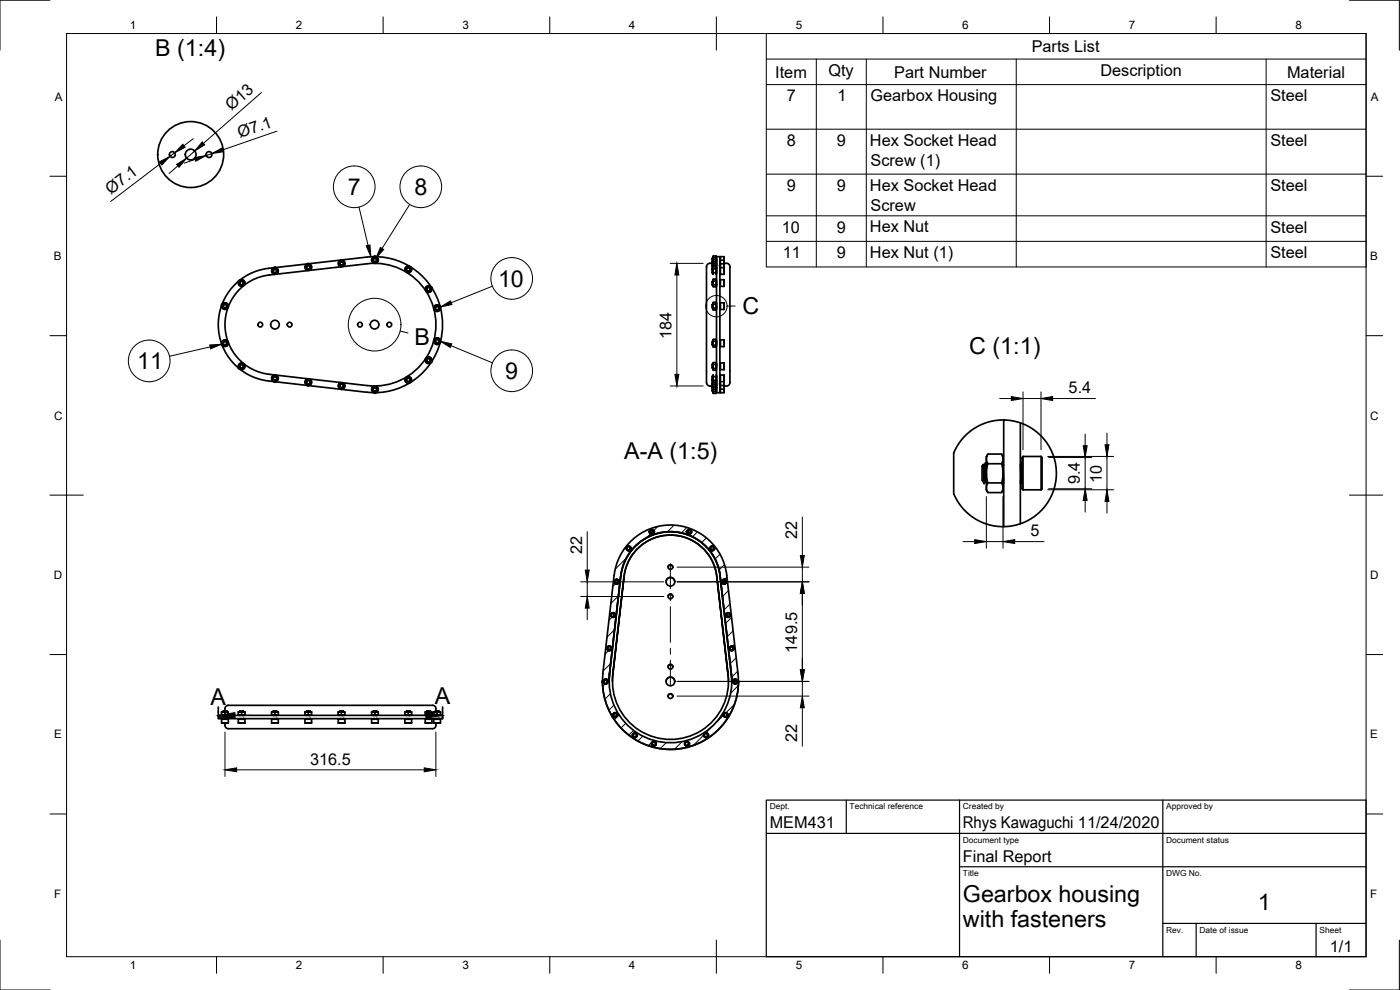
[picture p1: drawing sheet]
<svg xmlns="http://www.w3.org/2000/svg" width="420mm" height="297mm" viewBox="0 0 420 297" stroke-linecap="round" stroke-linejoin="round" font-family="sans-serif">
<!-- layer: Visible -->
<g fill="none" stroke="#000" stroke-width=".51">
<path d="M92.5 79.2h-.1M92.7 79.1l-.2-.1-.3 .2M102.6 78h-.3M103 80a1.01 1.01 0 0 0 .3-1.6 1.01 1.01 0 0 0-1.7 .2 1.01 1.01 0 0 0 .7 1.4M103 78.8v.6M103 78.8l-.5-.3-.5 .3 .1 .6 .4 .2 .5-.2M103 78.8v.5M103 78.8a.58 .58 0 0 0-.9-.2 .58 .58 0 0 0 0 .9 .58 .58 0 0 0 .9-.2M110.1 77.1l-29.5 3.4a17 17 0 0 0-15.1 16.9 17 17 0 0 0 15.1 16.9M110.1 77.1a20.4 20.4 0 0 1 22 15M110.3 79.1l-29.5 3.4a15 15 0 0 0-13.3 14.9 15 15 0 0 0 13.3 14.9l29.5 3.4M110.3 79.1a18.4 18.4 0 0 1 20.5 18.3 18.4 18.4 0 0 1-20.5 18.3"/>
<path d="M112.2 77l.3-.2 .4 .2M112.2 77h.7M213 79h.7M213.1 79a1.07 1.07 0 0 0-1.1 1.1v34.7a1.04 1.04 0 0 0 1.1 1M213.8 79.7l.1 1.1M213.8 78.6l.1 1.1M213.8 77.5v1.1M213.8 77.5l.1 1.1M213.8 78.6h.1M213.8 79.7l.1 .9M213.8 78.6l.1 .9M213.8 77.5l.1 1"/>
<path d="M213.8 79.7h.1M213.8 77.5h.1M213.9 79.7l.1 .9M213.9 78.6l.1 .9M213.9 77.5l.1 1M213.9 78.5l.1 .8M213.9 77.4l.1 .8M213.9 79.5v.2M213.9 79.5h.1M213.9 78.5h.1M213.9 78.5v.1M213.9 77.4h.1"/>
<path d="M213.9 77.4v.1M214 79.6v.3M214 79.6v.8M214 78.5v.3M214 77.4v.3M214 79.5v.1M214 79.6h.1M214 78.5h.1M214 77.4v.1M214 79.1v1.1M214 78.1v1M214.1 79h.8v.5l-.8 .1z"/>
<path d="M214.1 79.6l-.1 .6M214.1 77.9h.8v.6h-.8zM214.1 78.5l-.1 .6M214.1 76.8h.8v.5l-.8 .1zM214.1 77.4l-.1 .7M214.1 76.8l-.1 1.3M214.1 79l-.1 .1M214.1 77.9l-.1 .2M214.9 79.6l.1 .6M214.9 78.5l.1 .6M214.9 77.4l.1 .7M214.9 76.8l.1 1.3"/>
<path d="M214.9 79l.1 .1M214.9 77.9l.1 .2M215 79.9v.7M215 78.8v.7M215 79.3v.3M215 77.7v.7M215 78.2v.4M215 79.1v1.1M215 78.1v1M215 78.5v.1M215 77.5h.1M215 77h1v40.8h-1z"/>
<path d="M216 79.7l.1 1M216 78.6l.1 1M216 79.5v.2M216 78.4l.1 .1M216.1 79.6v1.1M216.1 78.5v1.1M216.1 77.4v1.1M216.1 79.6l-.1 .1M216.1 79.6h.1M216.1 78.5h.1M216.1 77.4h.1M216.1 79.2v1.2"/>
<path d="M216.1 78.1v1.1M216.2 79.2v1.1M216.2 79.2h1.1M216.2 78.1v1.1M216.2 78.1h1.1M216.2 77l-.1 1.1M216.2 77v1.1M216.2 77h1.1v1.1M216.2 79.2h-.1M216.2 78.1h-.1M217.3 77v3.3M217.3 79a1.25 1.25 0 0 1 1.8 1v34.8a1.01 1.01 0 0 1-1.1 1h-.7"/>
<path d="M217.3 79.2v1.2M217.3 78.1v1.1M66.7 91.2l-.2 .1v.4l.1-.4M68.5 92.1a1.01 1.01 0 0 0-1.2-1.2 1.01 1.01 0 0 0-.6 1.6 1.01 1.01 0 0 0 1.7-.2M72 84l-.2 .2M72.1 84l-.6 .4M72.1 84h-.1M73 84.6v.6M73 84.6l-.5-.2-.5 .2 .1 .7 .4 .2 .5-.3M73 84.6a.58 .58 0 0 0-.8-.1 .58 .58 0 0 0 0 .9 .58 .58 0 0 0 .8-.2M73.2 85.6a1.01 1.01 0 0 0-.3-1.6 1.01 1.01 0 0 0-1.4 1 1.01 1.01 0 0 0 1.6 .8M82.7 80.3l-.6 .1 .4-.3 .3 .2"/>
<path d="M82.7 82.3a1.01 1.01 0 0 0 .6-1.6 1.01 1.01 0 0 0-1.7 .2 1.01 1.01 0 0 0 .9 1.4M92.8 81.1a1.01 1.01 0 0 0 .5-1.6 1.01 1.01 0 0 0-1.7 .2 1.01 1.01 0 0 0 .9 1.5M121.9 81.6a1.01 1.01 0 0 1 .2-1.7 1.01 1.01 0 0 1 1.4 .9 1.01 1.01 0 0 1-1.4 .9M123.3 80.2l.2 .1M127.7 87.2a1.01 1.01 0 0 1 .9-1.5 1.01 1.01 0 0 1 .9 1.5 1.01 1.01 0 0 1-1.6 .2M129.3 86l.3 .5M131.7 92.2v.5M131.7 92.2l-.5-.3-.5 .3 .1 .6 .4 .2 .5-.3M131.7 92.2a.58 .58 0 0 0-.9-.2 .58 .58 0 0 0 0 .9 .58 .58 0 0 0 .9-.2M132 91.8l.2 .5M132.2 92.3a20.4 20.4 0 0 1 0 10.2M213.8 80.8l.1 1.1"/>
<path d="M213.8 84.4l.1 1.1M213.8 91.3l.1 1.2M213.8 84.4v.1M213.8 91.3v.1M213.8 80.8l.1 1M213.8 84.5l.1 .9M213.8 91.4l.1 .9M213.8 80.8h.1M213.8 84.5h.1M213.8 91.4h.1M213.9 80.8l.1 1M213.9 84.5l.1 .9"/>
<path d="M213.9 91.4l.1 .9M213.9 92.4v.1M213.9 80.7l.1 .8M213.9 84.3l.1 .8M213.9 91.3l.1 .7M213.9 81.8h.1M213.9 80.7h.1M213.9 81.8v.1M213.9 80.7v.1M213.9 80.6h.1M213.9 80.6v.2M213.9 85.4h.1"/>
<path d="M213.9 84.3h.1M213.9 85.4v.1M213.9 84.3v.2M213.9 92.3h.1M213.9 91.3h.1M213.9 92.3v.1M213.9 91.3v.1M214 80.7v.3M214 84.3v.4M214 91.3v.3M214 81.8h.1M214 80.6v.1"/>
<path d="M214 85.4v.1M214 92.3v.1M214 80.7v.1M214 84.3v.1M214 91.3h.1M214 80.2v2.1l.1-.5M214.1 80.1h.8v.5l-.8 .1zM214.1 80.7v1.1h.8v-1.1M214.1 83.7h.8v.6h-.8zM214.1 84.3v1.2h.8v-1.2M214.1 85.5v.5h.8v-.5M214.1 83.7v2.3"/>
<path d="M214.1 90.7h.8v.5l-.8 .1zM214.1 91.3v1.1h.8v-1.1M214.1 92.4v.6h.8v-.6M214.1 90.7v2.3M214.1 80.1l-.1 .1M214.9 83.7v2.3M214.9 90.7v2.3M214.9 80.1l.1 .1M215 81v.7M215 81.5v.3M215 80.4v.4M215 84.7v.7"/>
<path d="M215 85.1v.4M215 91.6v.7M215 92v.4M215 80.2l-.1 2.1v-.5M215 84.4v.1M215 91.3v.1M216 80.8l.1 1.1M216 81.7l.1 .2M216 80.6l.1 .2M216 84.5l.1 1M216 85.4l.1 .1M216 92.3l.1 .1"/>
<path d="M216 80.8h.1M216 81.9h.1M216 85.5h.1M216 92.5h.1M216.1 80.7v1.2M216.1 84.3v1.2M216.1 91.3v1.1M216.1 91.3v1.2M216.1 85.5h.1M216.1 92.4v.1M216.1 80.7l-.1 .1M216.1 80.7h.1"/>
<path d="M216.1 84.3l-.1 .1M216.1 84.3h.1M216.1 91.3h.1M216.1 80.4l.1 1.9M216.2 80.3v2M216.2 83.9v2M216.2 90.9v1.9M216.2 80.3l-.1 .1M216.2 82.3h1.1M216.2 80.3h1.1M216.2 85.9h1.1M216.2 83.9h1.1"/>
<path d="M216.2 92.8h1.1M216.2 90.9h1.1M217.3 80.3v2M217.3 83.9v2M217.3 90.9v1.9M217.3 80.3v.1M217.3 80.4v1.9M66.6 103.5l-.1-.4v.5l.2 .1M68.4 102.6a1.01 1.01 0 0 0-1.7-.3 1.01 1.01 0 0 0 .6 1.7 1.01 1.01 0 0 0 1.2-1.3M71.5 110.4l.6 .4M71.8 110.6l.2 .2M72 110.8h.1"/>
<path d="M73 109.6v.6M73 109.6l-.5-.3-.5 .3v.6l.5 .3 .5-.3M73 109.6a.58 .58 0 0 0-.8-.2 .58 .58 0 0 0 0 .9 .58 .58 0 0 0 .8-.1M73.1 109a1.01 1.01 0 0 0-1.6 .8 1.01 1.01 0 0 0 1.4 1 1.01 1.01 0 0 0 .3-1.6M80.6 114.3l29.5 3.4M82.5 112.5a1.01 1.01 0 0 0-.9 1.4 1.01 1.01 0 0 0 1.7 .2 1.01 1.01 0 0 0-.6-1.6M82.7 114.5h-.6l.4 .2 .3-.1M92.2 115.6l.3 .2 .2-.1M92.4 115.6l.1 .1M92.5 113.7a1.01 1.01 0 0 0-.9 1.4 1.01 1.01 0 0 0 1.7 .2 1.01 1.01 0 0 0-.5-1.6M93 114.4v.5M93 114.4l-.5-.3-.5 .3v.5l.2 .2 .3 .1 .5-.3"/>
<path d="M93 114.4a.58 .58 0 0 0-.8-.2 .58 .58 0 0 0 0 .9 .58 .58 0 0 0 .8-.2M102.3 114.8a1.01 1.01 0 0 0-.7 1.5 1.01 1.01 0 0 0 1.7 .1 1.01 1.01 0 0 0-.3-1.6M102.3 116.8h.3M103 115.5v.5M103 115.5l-.5-.3-.5 .3v.5l.4 .3 .6-.3M103 115.5a.58 .58 0 0 0-.9-.2 .58 .58 0 0 0 0 .9 .58 .58 0 0 0 .9-.2M112.2 117.8l.3 .2 .4-.2M112.9 117.8h-.7M122.1 113.1a1.01 1.01 0 0 1 1.4 .9 1.01 1.01 0 0 1-1.4 .9 1.01 1.01 0 0 1-.2-1.7M123 113.7v.6M123 113.7l-.5-.3-.5 .3 .2 .7 .3 .2 .5-.3M123 113.7a.58 .58 0 0 0-.9-.2 .58 .58 0 0 0 0 .9 .58 .58 0 0 0 .9-.1"/>
<path d="M123.5 114.5l-.2 .1M127.9 107.4a1.01 1.01 0 0 1 1.6 .3 1.01 1.01 0 0 1-.9 1.4 1.01 1.01 0 0 1-.9-1.5M129.1 107.8v.6M129.1 107.8l-.5-.3-.5 .3v.6l.4 .2 .6-.2M129.1 107.8a.58 .58 0 0 0-.9-.2 .58 .58 0 0 0 0 .9 .58 .58 0 0 0 .9-.1M129.6 108.4l-.3 .4M132.1 102.7a20.4 20.4 0 0 1-22 15M132.2 102.5l-.2 .5M213 115.8h.7M213.8 116.2v1.2M213.8 114h.1M213.8 114v.1"/>
<path d="M213.8 115.1h.1M213.8 116.2h.1M213.8 116.2v.1M213.8 117.3h.1M213.8 117.3v.1M213.8 110.4h.1M213.8 103.4h.1M213.9 112.9l-.1 1.2M213.9 114.1l-.1 1.1M213.9 115.2l-.1 1.1M213.9 116.2l-.1 1.2M213.9 109.3l-.1 1.1"/>
<path d="M213.9 102.4l-.1 1.1M213.9 102.4v.1M213.9 112.9v.2M213.9 114v.2M213.9 115.1v.2M213.9 115.2v.1M213.9 116.2v.2M213.9 117.3v.1M213.9 109.3v.1M213.9 110.4v.1M213.9 103.4v.2M213.9 113.1l-.1 .9"/>
<path d="M213.9 114.2l-.1 .9M213.9 115.3l-.1 .9M213.9 116.4l-.1 .9M213.9 109.4l-.1 1M213.9 102.5l-.1 .9M213.9 113.1h.1M213.9 114.2h.1M213.9 115.3h.1M213.9 116.4h.1M213.9 117.4h.1M213.9 109.4h.1M213.9 110.5h.1"/>
<path d="M213.9 102.5h.1M213.9 103.6h.1M214 113.1l-.1 .9M214 114.2l-.1 .9M214 115.3l-.1 .9M214 116.4l-.1 .9M214 109.4l-.1 1M214 102.5l-.1 .9M214 113.8v.3M214 113.3v.8M214 114.9v.4M214 114.5l-.1 .8"/>
<path d="M214 116v.4M214 115.6l-.1 .8M214 117.1v.3M214 116.6l-.1 .8M214 110.2v.3M214 109.7l-.1 .8M214 103.3v.3M214 102.8l-.1 .8M214 114.6l.1 .7M214 114.6v1.1M214 115.7l.1 .6M214 115.7v1"/>
<path d="M214 116.7l.1 .8M214 116.7l.1 1.3M214 114.1h.1M214 113v.1M214 115.2v.1M214 114.1v.1M214 116.3v.1M214 117.4h.1M214 110.4v.1M214 109.4h.1M214 103.5v.1M214 102.5h.1"/>
<path d="M214 115.7l.1 .1M214 114.6l.1 .1M214 116.7l.1 .2M214.1 110.5h.8v.6h-.8zM214.1 115.3h.8v.5h-.8zM214.1 114.2h.8v.5h-.8zM214.1 114.2v-1.2h.8v1.2M214.1 113l-.1-.5v2.1M214.1 116.3h.8v.6h-.8zM214.1 117.5h.8v.5h-.8zM214.1 110.5v-1.1h.8v1.1M214.1 109.4v-.6h.8v.6"/>
<path d="M214.1 108.8v2.3M214.1 103.6h.8v.5h-.8zM214.1 103.6v-1.2h.8v1.2M214.1 102.4v-.6h.8v.6M214.1 101.8v2.3M214.9 108.8v2.3M214.9 101.8v2.3M214.9 112.5v.5M215 112.5v.1M215 113v.3M215 114.1v.4M215 116.3v.3"/>
<path d="M215 109.4v.3M215 114.6l-.1 .7M215 114.6v1.1M215 112.6v2M215 115.7l-.1 .6M215 115.7v1M215 116.7l-.1 .8M215 116.7l-.1 1.3M215 115.7l-.1 .1M215 114.6l-.1 .1M215 116.7l-.1 .2M215 113.1v.7"/>
<path d="M215 114.2v.7M215 115.3v.7M215 115.2v.4M215 116.4v.7M215 109.5v.7M215 102.6v.7M215 102.4v.4M215 114v.1M215 115.1v.1M215 115.2h.1M215 117.3v.1M215 110.4h.1"/>
<path d="M215 103.4v.1M215 102.4v.1M216 115.2v.1M216 116.4v.9M216 114l.1 .1M216 112.9h.1M216 115.2l.1 .1M216 114.1h.1M216 117.3l.1 .1M216 109.3h.1M216 102.4h.1M216.1 112.9l-.1 .2"/>
<path d="M216.1 114.1l-.1 1M216.1 114.1l-.1 .1M216.1 115.2v1.2M216.1 109.3l-.1 .2M216.1 102.4l-.1 .2M216.1 102.4h.1M216.1 113l-.1 1M216.1 112.9v1.2M216.1 114.1v1.2M216.1 115.3v1.1M216.1 116.4v1M216.1 109.3v1.2"/>
<path d="M216.1 102.4v1.2M216.1 109.3h.1M216.1 112.9v.1M216.1 114.1h.1M216.1 115.3h.1M216.1 116.4h.1M216.1 117.4h.1M216.1 110.5h.1M216.1 103.6h.1M216.1 114.5v1.1M216.1 115.6v1.1M216.1 116.7l.1 1.1"/>
<path d="M216.1 114.5h.1M216.1 115.6l.1 .1M216.1 116.7l.1 .1M216.2 112.5l-.1 2M216.2 112.5v2M216.2 112.5l1.1 .1v1.9M216.2 114.5v1.2M216.2 115.7v1.1M216.2 116.8v1M216.2 108.9v2M216.2 108.9l1.1 .1v1.9M216.2 102v2"/>
<path d="M216.2 102h1.1v2M216.2 114.5h1.1M216.2 110.9h1.1M216.2 104h1.1M217.3 112.5v2M217.3 114.5v3.3M217.3 108.9v2M217.3 102v2M217.3 114.5v1.1M217.3 115.6l-1.1 .1M217.3 115.6v1.1M217.3 116.7l-1.1 .1"/>
<path d="M217.3 116.7v1.1h-1.1M217.3 114.5h.1M295.1 139.4l-.4 .5v4.2l.7 .9M295.1 139.4l.3 5.6M295.1 139.4l.1 .2M295.2 139.6l.4 4.3 .2 .4M295.2 139.6h.1M295.3 139.6l.5 4.4 .2 .6M295.7 139l.3 3.9M295.7 139h.1M295.7 139l-.4 .6M295.8 139l.2 1.6"/>
<path d="M295.9 139l.1 .3M296.5 136.2h4.1l.4 1.4-.4 1.5h-4.1l-.5-1.3zM296.5 139.1l-.5 2.7 .5 3.1h4.1l.4-2.7-.4-3.1M296.5 136.2l-.5 .8v10l.5 .8M300.6 136.2l.4 .8v10l-.4 .8M301 139.3l.2 .3M301.2 126l3.5 .4 2.4 .8 2.6 1.4 2.5 1.9 1.7 2.1 1.8 2.9 1 3 .3 3.2-.2 2.8-.6 2.7-1.5 3.1-2.1 2.7-2.2 2-3.1 1.7-2.6 .9-3.2 .4h-.3zM301.2 126a16.1 16.1 0 0 0-15 9.9v12.2l2.1 3.7 1.5 1.6 1.7 1.5a16.1 16.1 0 0 0 9.7 3.1M306.2 126.9v30.2M306.2 139.6l.3 5.4M306.5 139v6M306.5 139l-.3 .6"/>
<path d="M306.5 139h.2M307 137a2.62 2.62 0 0 0-.3 2.1v5.7a2.62 2.62 0 0 0 .3 2.2M307 137v10M307 137h5.4M312.4 137a2.62 2.62 0 0 1 .3 2.1v5.7a2.62 2.62 0 0 1-.3 2.2M312.4 137v10M194.9 159.6a.71 .71 0 0 1 .7-.7 .71 .71 0 0 1 .7 .7M195 159.6l.2 .3 .4 .3 .4-.2 .2-.4-.1 .3-.4 .3-.4-.2-.3-.4 .1 .1M195.1 159.7l.4 .4 .5-.3M196.1 159.4l-.3-.3h-.4l-.3 .6M196.1 159.4v.4M196.1 159.6l-.1 .2"/>
<path d="M196.3 159.6l-.2 .3 .1-.3-.1 .3-.4 .3-.4-.2-.3-.4 .2 .3 .4 .3 .4-.2 .2-.4-.1 .3-.5 .3M196.3 159.6a.6 .6 0 0 1-.6 .6 .6 .6 0 0 1-.6-.6l.1 .4 .5 .2M206.1 159.6a.71 .71 0 0 1 .8-.7 .71 .71 0 0 1 .7 .7M206.2 159.6l.1 .4zM206.2 159.6a.6 .6 0 0 0 .6 .6 .6 .6 0 0 0 .6-.6M206.3 159.6l.1 .2M207.3 159.3l-.4-.3-.4 .1-.1 .7M207.3 159.3l-.5-.4-.6 .3v.6l.5 .4 .4-.2 .3-.4-.5 .5-.5-.1-.2-.4M207.3 159.3v.4M207.3 159.7l-.3 .4-.6-.3M207.4 159.6a.6 .6 0 0 1-.6 .6 .6 .6 0 0 1-.6-.6M207.4 159.6l-.2 .3-.4 .3-.4-.2-.2-.4 .1 .3 .4 .3 .4-.2 .3-.4-.1 .1"/>
<path d="M295.7 144.3l-.3 .7M296.5 144.9l-.5 1.4 .5 1.5h4.1l.4-1.4-.4-1.5M301 140.6l.2 3.5M301 142.9l.2 2.1-.2-.4M306.2 144.1l.2 .9M306.2 145h.1M306.4 144.9v.1M306.5 145h.2M307 147h5.4M184.3 172.6l-3.4 29.5M184.3 172.6a17 17 0 0 1 16.9-15.1 17 17 0 0 1 16.9 15.1M184.4 174.5a.71 .71 0 0 1 .7-.7 .71 .71 0 0 1 .7 .7"/>
<path d="M184.5 174.5a.6 .6 0 0 0 .6 .6 .6 .6 0 0 0 .6-.6M184.5 174.5l.3 .6h.6l.3-.5-.3-.6-.7 .1-.2 .6 .4 .4 .5-.1M184.5 174.5l.2 .5 .4 .1M185.7 174.6l-.2 .4M185.7 174.5l-.2 .5 .2-.5-.6 .7-.4-.2-.2-.4 .2 .5 .4 .1 .6-.6M185.7 174.6l-.4-.6-.6 .4 .1 .6h.6M185.7 174.5l-.2 .4-.4 .3M187.3 172.9a14 14 0 0 1 13.9-12.4 14 14 0 0 1 13.9 12.4M188 164.6a.71 .71 0 0 1 .7-.7 .71 .71 0 0 1 .7 .7M188.1 164.6l.5 .5 .5-.1 .2-.4M188.1 164.5l.2 .5 .4 .1M188.1 164.5a.6 .6 0 0 0 .6 .6 .6 .6 0 0 0 .6-.6"/>
<path d="M188.7 163.9l-.4 .2M188.7 165.1h.1M189 164.9l.2-.5-.5-.5 .4 .2 .2 .6-.2 .3-.6 .1-.4-.5 .2-.4-.1 .4 .4 .4M189 164.9l-.4 .1M189 164.9l-.3 .1M189.3 164.6l-.2 .4-.4 .1M189.3 164.5l-.5 .6-.5-.1-.2-.4 .2 .4 .5 .1 .5-.5M195.6 160.2h.1M199.9 174.6a1.3 1.3 0 0 1 1.3-1.3 1.3 1.3 0 0 1 1.3 1.3M200.5 179a.71 .71 0 0 1 .7-.7 .71 .71 0 0 1 .7 .7M200.5 170.2a.71 .71 0 0 1 .7-.7 .71 .71 0 0 1 .7 .7M213 164.6a.71 .71 0 0 1 .7-.7 .71 .71 0 0 1 .7 .7"/>
<path d="M213.1 164.5a.6 .6 0 0 0 .6 .6 .6 .6 0 0 0 .6-.6M213.1 164.6l.5 .5 .5-.1 .2-.4M213.1 164.6l.5 .5 .5-.1 .2-.4-.2 .4-.5 .1zM213.4 164.9l.4 .1M213.7 163.9l.4 .2M213.7 164l-.5 .3 .2 .6M213.7 164l-.6 .4 .1 .5 .3 .2 .6-.1v-.8M214.1 164.2l.1 .5-.4 .3M214.3 164.5a.6 .6 0 0 1-.6 .6 .6 .6 0 0 1-.6-.5M215.1 173a14 14 0 0 0-13.9-12.4 14 14 0 0 0-13.9 12.4l-3.4 29.5 3.4-29.5M215.1 173l3.4 29.5-3.4-29.5M216.1 172.9l3.4 29.5"/>
<path d="M216.1 172.8a15 15 0 0 0-14.9-13.3 15 15 0 0 0-14.9 13.3l-3.4 29.6M216.6 174.5a.71 .71 0 0 1 .7-.7 .71 .71 0 0 1 .7 .7M216.7 174.5l.2 .5 .4 .2M216.7 174.6l.3 .4M217 175l.4 .1 .4-.4-.2-.6h-.6l-.3 .5 .3 .5h.7l.2-.6-.2 .5-.4 .2-.6-.7 .2 .5-.2-.5a.6 .6 0 0 0 .6 .6 .6 .6 0 0 0 .6-.6l-.1 .5-.5 .1M217.9 174.5l-.3 .6h-.6l-.3-.5 .3-.6 .7 .1 .2 .6-.4 .4-.5-.1M218.1 172.6l3.4 29.5a20.4 20.4 0 0 1-20.3 22.8M182.1 194.5a.71 .71 0 0 1 .7-.7 .71 .71 0 0 1 .7 .7M182.3 194.5l.1 .5 .5 .1M182.3 194.5a.6 .6 0 0 0 .6 .6 .6 .6 0 0 0 .6-.6M182.5 194.8l.3 .2M182.8 194l-.6 .5 .5 .6 .7-.2 .1-.4-.3-.4"/>
<path d="M182.8 194l-.5 .4 .4 .6 .6-.2-.1-.7M182.8 193.9l.4 .2M182.8 195.2h.1M183.2 184.5a.71 .71 0 0 1 .7-.7 .71 .71 0 0 1 .8 .7M183.3 184.5l.4-.4h.4l.3 .3-.1 .6-.6 .1-.4-.5 .1 .1 .3 .4 .4 .1 .5-.6-.2 .4M183.4 184.5l.1 .5 .5 .2M183.4 184.5a.6 .6 0 0 0 .6 .7 .6 .6 0 0 0 .6-.7M183.4 184.5l.1 .4M183.5 194.5l-.2 .5-.4 .2M183.5 194.5l-.2 .4 .2-.4-.2 .5-.4 .2-.5-.2-.2-.5M183.9 185.2h.1M184.6 184.6l-.2 .4-.4 .2"/>
<path d="M184.6 184.5l-.2 .5M217.8 184.5a.71 .71 0 0 1 .7-.7 .71 .71 0 0 1 .7 .7M217.8 184.6l.1 .1a.61 .61 0 0 0 .6 .5 .61 .61 0 0 0 .6-.7l-.5 .7-.5-.2zM218.9 194.5a.71 .71 0 0 1 .7-.7 .71 .71 0 0 1 .7 .7M218.9 184.9l.2-.3-.2 .4-.6 .2-.5-.6 .2 .4M218.9 194.5l.2 .5M218.9 194.5a.6 .6 0 0 0 .7 .6 .6 .6 0 0 0 .6-.6M219.1 184.5l-.2 .4M219.1 184.5a.6 .6 0 0 1-.6 .7 .6 .6 0 0 1-.7-.7l.2 .5M219.1 184.5l-.5-.4-.6 .3 .2 .6 .7-.1M219.6 194l.5 .3-.1 .6-.5 .3-.4-.2-.2-.5 .1 .3a.6 .6 0 0 0 .7 .4 .6 .6 0 0 0 .5-.7M219.9 194.9l.2-.4a.54 .54 0 0 0-.6-.5 .54 .54 0 0 0-.5 .5l.2 .4 .4 .1"/>
<path d="M219.9 194.9l-.3 .1M219.9 194.8l-.3 .2M220.2 194.5l-.2 .5-.4 .2-.4-.2-.3-.5 .2 .5M65.5 214.6h67.3v1h-67.3zM66.5 213.7h1v.8h-1zM66.5 215.8h2M66.5 216.9h2M66.5 215.8v1.1M66.9 213.6h.1M66.9 214.6h.1M66.9 215.7h.1M67 215.6v.1"/>
<path d="M67 213.4v.1M67 214.6h-.1M67 215.7h-.1M67 213.5h.1M67.4 215.6l-.4 .1M67.5 213.7h1M67.5 214.5h1M67.5 216.9a1.25 1.25 0 0 0 1 1.7h60.3a1.62 1.62 0 0 0 2-1M67.9 215.6l.2 .1h-1.2M68 214.6h-.5M68 213.4h-1M68 213.4l-1 .1"/>
<path d="M68 213.4l-1.1 .2M68 214.6h-.2M68 213.6h-1M68 213.4l.1 .1-1.2 .1M68 213.6l-1.5 .1M68 213.6h.5v1l-2-.1M68 213.6h.1M68 213.4h.1M68 214.6h.1M68 215.6l.1 .1M68.1 215.7h.1M68.5 211.6h61.3"/>
<path d="M68.5 215.8v1.1M68.5 211.6a1.01 1.01 0 0 0-1 1v.7M71.5 215.8h2M71.5 216.9h2M71.5 213.7h1v.8h-1zM71.5 215.8v1.1M71.9 214.6h.1M71.9 213.6h.1M71.9 215.7h.1M71.9 215.6l.1 .1M71.9 213.4l.2 .1M72 215.7h-.1"/>
<path d="M72.1 213.5l.9 .1M72.1 213.5h.1M72.4 215.6l-.4 .1M72.5 213.7h1M72.5 214.5h1M72.9 215.6l.2 .1h-1.2M73 214.6h-.5M73 213.4l-.9 .1M73 213.6h.1M73 214.6h-.2M73 213.4l.1 .1-1.2 .1M73 213.4h.1"/>
<path d="M73 214.6h.1M73 213.4h-1.1M73 213.6l-1.5 .1M73 213.6h.5v1l-2-.1M73 215.6l.1 .1M73.1 215.7h.1M73.5 215.8v1.1M81.5 215.8h2M81.5 216.9h2M81.5 213.7h1v.8h-1zM81.5 215.8v1.1M81.9 213.6h.1"/>
<path d="M81.9 214.6h.1M81.9 215.7h.1M82 215.6v.1M82 213.4v.1M82 214.6h-.1M82 215.7h-.1M82 213.5h.1M82 213.5l-.1 .1M82.4 215.6l-.4 .1M82.5 213.7h1M82.5 214.5h1M82.9 215.6l.2 .1h-1.2"/>
<path d="M83 214.6h-.5M83 213.4l-1 .1M83 213.6h.1M83 213.6l.1-.1-1.1 .1M83 213.4h-1M83 214.6h-.2M83 213.4l.1 .1-1.2 .1M83 213.4h.1M83 214.6h.1M83 213.6l-1.5 .1M83 213.6h.5v1l-2-.1M83 215.6l.1 .1"/>
<path d="M83.1 215.7h.1M83.5 215.8v1.1M91.5 215.8h2M91.5 216.9h2M91.5 213.7h1v.8h-1zM91.5 213.7l2-.1v1l-2-.1M91.5 216.9h.1M91.5 215.8v1.1M91.6 216.9h1.9M91.9 213.6h.1M91.9 214.6h.1M91.9 215.7h.1"/>
<path d="M91.9 215.6l.1 .1M91.9 213.4l.2 .1M92 214.6h-.1M92 215.7h-.1M92.1 213.5h.1M92.1 213.5l-.2 .1M92.4 215.6l-.4 .1M92.5 213.7h1M92.5 214.5h1M92.9 215.6l.2 .1h-1.2M93 214.6h-.5M93 213.4l-.9 .1"/>
<path d="M93 213.6h.1M93 214.6h-.2M93 213.6h-1M93 213.4l.1 .1-1.2 .1M93 213.4h.1M93 214.6h.1M93 213.4h-1.1M93 215.6l.1 .1M93.1 215.7h.1M93.5 216.9h.1M93.5 215.8v1.1M101.5 213.7h1v.8h-1z"/>
<path d="M101.5 215.8h2M101.5 216.9h2M101.5 215.8v1.1M101.9 213.6h.1M101.9 214.6h.1M101.9 215.7h.1M102 215.6v.1M102 213.4v.1M102 214.6h-.1M102 213.5h.1M102 213.5l-.1 .1M102.4 215.6l-.5 .1"/>
<path d="M102.5 213.7h1M102.5 214.5h1M102.9 215.6l.2 .1h-1.2M103 214.6h-.5M103 213.4l-1 .1M103 213.6h.1M103 214.6h-.2M103 213.6l.1-.1-1.1 .1M103 213.4l.1 .1-1.2 .1M103 213.6l-1.5 .1M103 213.6h.5v1l-2-.1M103 213.4h.1"/>
<path d="M103 214.6h.1M103 213.4h-1M103 215.6l.1 .1M103.1 215.7h.1M103.5 215.8v1.1M111.5 215.8h2M111.5 216.9h2M111.5 213.7h1v.8h-1zM111.5 215.8v1.1M111.9 214.6h.1M111.9 213.6h.1M111.9 215.7h.1"/>
<path d="M112 215.6v.1M112 213.4l.1 .1M112 215.7h-.1M112.1 213.5h.1M112.1 213.5l-.2 .1M112.4 215.6l-.4 .1M112.5 213.7h1M112.5 214.5h1M112.9 215.6l.2 .1h-1.2M113 214.6h-.5M113 213.4l-.9 .1M113 214.6h-.2"/>
<path d="M113 213.6h-1M113 213.4l.1 .1-1.2 .1M113 213.4h.1M113 213.6h.1M113 214.6h.1M113 213.4h-1M113 213.6l-1.5 .1M113 213.6h.5v1l-2-.1M113 215.6l.1 .1M113.1 215.7h.1M113.5 215.8v1.1M121.5 215.8h2"/>
<path d="M121.5 216.9h2M121.5 213.7h1v.8h-1zM121.5 213.7l2-.1v1l-2-.1M121.5 216.9h.1M121.5 215.8v1.1M121.6 216.9h1.9M121.9 213.6h.1M121.9 214.6h.1M121.9 215.7h.1M122 215.6v.1M122 213.4v.1M122 214.6h-.1"/>
<path d="M122 215.7h-.1M122 213.5h.1M122 213.5l-.1 .1M122.4 215.6l-.4 .1M122.5 213.7h1M122.5 214.5h1M122.9 215.6l.2 .1h-1.2M123 214.6h-.5M123 213.4l-1 .1M123 213.6h.1M123 214.6h-.1M123 213.4l.1 .1-1.2 .1"/>
<path d="M123 213.4h.1M123 214.6h.1M123 213.4h-1M123 215.6l.1 .1M123.1 215.7h.1M123.1 213.5l-.1 .1M123.1 213.5l-1.1 .1M123.1 213.5h.1M123.5 216.9h.1M123.5 215.8v1.1M127.6 215.8h2M127.6 216.9h2"/>
<path d="M127.6 213.7h1v.8h-1zM127.6 215.8v1.1M128 213.6h.1M128 214.6h.1M128 215.7h.1M128.1 215.6v.1M128.1 213.4v.1M128.1 214.6h-.1M128.1 215.7h-.1M128.1 213.5h.1M128.1 213.5l-.1 .1M128.5 215.6l-.4 .1"/>
<path d="M128.6 213.7h1M128.6 214.5h1M129 215.6l.2 .1h-1.2M129.1 214.6h-.5M129.1 213.4h-1M129.1 213.4l-1 .1M129.1 214.6h-.2M129.1 213.6h-1M129.1 213.4l.1 .1-1.2 .1M129.1 213.6h.1M129.1 213.4h.1M129.1 214.6h.1"/>
<path d="M129.1 213.6l-1.5 .1M129.1 213.6h.5v1l-2-.1M129.1 215.6l.1 .1M129.2 215.7h.1M129.6 215.8v1.1M129.8 211.6a1.01 1.01 0 0 1 1 1M130.2 215.8h2M130.2 216.9h2M130.2 213.7h1v.8h-1zM130.2 215.8v1.1M130.6 213.6h.1M130.6 214.6h.1"/>
<path d="M130.6 215.7h.1M130.6 215.6l.1 .1M130.6 213.4l.1 .1M130.7 215.7h-.1M130.7 213.5h.1M130.7 213.5l-.1 .1M130.8 213.3l.9 .1M130.8 213.3l-.2 .1M130.8 212.6v.7M130.8 216.9v.7M131.1 215.6l-.4 .1M131.2 213.7h1"/>
<path d="M131.2 214.5h1M131.6 215.6l.2 .1h-1.2M131.6 214.6h-.4M131.6 213.6l.2-.1-1.2 .1M131.6 213.6h.1M131.7 213.4h-1.1M131.7 213.4l-1 .1M131.7 214.6h-.2M131.7 213.4l.1 .1-1.2 .1M131.7 213.4h.1M131.7 213.6h.1M131.7 214.6h.1"/>
<path d="M131.7 213.6l-1.5 .1M131.7 213.6h.5v1l-2-.1M131.7 215.6l.1 .1M131.8 215.7h.1M132.2 215.8v1.1M180.8 204.5h.1M180.8 204.4a20.4 20.4 0 0 0 20.4 20.4M181 202.1a20.4 20.4 0 0 0 20.2 22.8M181.1 204.4a.71 .71 0 0 1 .7-.7 .71 .71 0 0 1 .7 .7M181.4 204.3l-.1 .5 .4 .4M181.4 204.3l.4-.2 .4 .1 .2 .5-.2 .3M182.2 205l-.7 .1-.3-.5 .5 .5"/>
<path d="M182.2 205l-.5 .2M182.4 204.6l-.5 .6 .4-.3 .1-.6-.5-.3-.5 .1-.2 .5 .5 .6M182.4 204.6l-.2 .4zM182.9 202.4l-.1 2M182.9 202.4a18.4 18.4 0 0 0 18.3 20.4 18.4 18.4 0 0 0 18.3-20.4M183.8 215v.1M183.8 204.5l.1-2a17.4 17.4 0 0 0 17.3 19.4 17.4 17.4 0 0 0 17.3-19.4l.1 2M183.9 214.5a.71 .71 0 0 1 .7-.7 .71 .71 0 0 1 .7 .7M184.2 214.2l-.2 .5 .2 .3 .8-.1M184.4 215.1l.2 .1M185.1 214.5l-.3-.4h-.6l.5-.1 .5 .3v.5l-.6 .4M185.1 214.5l-.1 .4"/>
<path d="M185.2 214.6l-.1 .4 .2-.5a.6 .6 0 0 1-.7 .6 .6 .6 0 0 1-.6-.6l.2 .5 .4 .1M199.9 204.5a1.3 1.3 0 0 1 1.3-1.3 1.3 1.3 0 0 1 1.3 1.3M200.5 208.9a.71 .71 0 0 1 .7-.7 .71 .71 0 0 1 .7 .7M200.5 200.1a.71 .71 0 0 1 .7-.7 .71 .71 0 0 1 .7 .7M217.1 214.5a.71 .71 0 0 1 .7-.7 .71 .71 0 0 1 .7 .7M217.2 214.6l.1 .4-.1-.5a.6 .6 0 0 0 .6 .6 .6 .6 0 0 0 .6-.6l-.2 .5-.4 .1M217.3 214.5l.1 .4M218.2 214.2l-.5-.2-.4 .5M218.2 214.2l-.5-.2-.5 .3 .1 .7 .7 .1M218.3 214.2l-.1 .7-.5 .2-.3-.2M218.7 215l-.1 .1M219.5 202.4l.1 2-.1-2"/>
<path d="M219.9 204.4a.71 .71 0 0 1 .7-.7 .71 .71 0 0 1 .7 .7M220 204.6l.2 .4M220.2 205l-.2-.4 .5 .6-.4-.3v-.6l.6-.3 .5 .3v.3l-.5 .6M220.2 205l.4 .2M221 204.3l.1 .4-.4 .5M221 204.3l-.7-.2-.3 .4 .2 .5M221.2 204.6l-.1 .3-.5 .3M221.2 204.6l-.2 .4h-.8M221.6 204.6h.1M221.6 204.4a20.4 20.4 0 0 1-20.4 20.4M189.8 220.6a.71 .71 0 0 1 .7-.7 .71 .71 0 0 1 .7 .7M189.9 220.7a.6 .6 0 0 0 .7 .6 .6 .6 0 0 0 .6-.6"/>
<path d="M190 221.5h.1M190.2 221l.3 .3M190.2 221l.4 .1M190.3 221h.1M190.3 221l.3 .1M190.4 220.1l-.4 .4 .2 .5M190.8 220.1l.3 .7-.5 .3M190.8 220.1l.3 .7-.6 .5M190.8 220.1a.61 .61 0 0 0-.8 .4 .61 .61 0 0 0 .6 .8M191.2 220.7l-.2 .4zM195.5 223.2a.71 .71 0 0 1 .7-.7 .71 .71 0 0 1 .7 .7M195.6 223.2a.6 .6 0 0 0 .6 .6 .6 .6 0 0 0 .6-.6l-.1 .4"/>
<path d="M195.8 223.4l.1 .2M195.8 223.4l.2 .2M195.8 224.1l.3 .1h-.2M195.9 223.6h.7l.2-.6-.1 .7-.5 .1zM196.4 222.6l-.6 .2v.6M196.8 222.9a.6 .6 0 0 0-1.1 0 .6 .6 0 0 0 .5 .9M196.8 223.2l-.1 .4M205.5 223.2a.71 .71 0 0 1 .7-.7 .71 .71 0 0 1 .7 .7M205.6 223.2l.1 .4M205.6 223.2a.6 .6 0 0 0 .6 .6 .6 .6 0 0 0 .6-.6M205.6 223l.2 .6 .6 .1-.2 .1-.5-.1zM206 222.6l.5 .2 .1 .6"/>
<path d="M206 222.6l-.4 .3M206 222.6a.6 .6 0 0 1 .8 .5 .6 .6 0 0 1-.6 .7M206.5 224.2h-.2M206.6 224.1l-.3 .1M206.6 223.4l-.2 .2M206.6 223.4l-.1 .2M211.2 220.6a.71 .71 0 0 1 .7-.7 .71 .71 0 0 1 .7 .7M211.3 220.7l.1 .4zM211.3 220.7a.6 .6 0 0 0 .6 .6 .6 .6 0 0 0 .6-.6M211.6 220.1a.61 .61 0 0 1 .8 .4 .61 .61 0 0 1-.5 .8M211.6 220.1l-.3 .7 .5 .3M211.6 220.1l-.3 .7 .4 .4 .5-.2-.4 .1"/>
<path d="M212 220.1l.4 .4-.2 .5M212.2 221l-.4 .1M212.2 221h.1M212.4 221.5h.1"/>
<circle cx="51.7" cy="46.4" r=".88"/>
<circle cx="57.2" cy="46.4" r="1.62"/>
<circle cx="57.2" cy="46.4" r="9.9"/>
<circle cx="62.7" cy="46.4" r=".88"/>
<circle cx="102.5" cy="79.1" r=".94"/>
<circle cx="112.5" cy="78" r=".58"/>
<circle cx="112.5" cy="78" r=".94"/>
<circle cx="112.5" cy="78" r="1.01"/>
<circle cx="67.5" cy="91.9" r=".57"/>
<circle cx="67.5" cy="91.8" r=".94"/>
<circle cx="67.5" cy="91.8" r=".58"/>
<circle cx="72.5" cy="84.9" r=".94"/>
<circle cx="78.1" cy="97.4" r=".71"/>
<circle cx="82.5" cy="81.3" r=".94"/>
<circle cx="82.5" cy="81.3" r=".58"/>
<circle cx="82.5" cy="97.4" r="1.3"/>
<circle cx="86.9" cy="97.4" r=".71"/>
<circle cx="92.5" cy="80.2" r=".58"/>
<circle cx="92.5" cy="80.2" r=".94"/>
<circle cx="108" cy="97.4" r=".71"/>
<circle cx="112.4" cy="97.4" r="1.3"/>
<circle cx="116.8" cy="97.4" r=".71"/>
<circle cx="122.5" cy="80.8" r=".94"/>
<circle cx="122.5" cy="80.8" r=".58"/>
<circle cx="128.6" cy="86.7" r=".94"/>
<circle cx="128.6" cy="86.8" r=".58"/>
<circle cx="128.6" cy="86.7" r=".58"/>
<circle cx="131.2" cy="92.5" r=".94"/>
<circle cx="131.2" cy="92.5" r="1.01"/>
<circle cx="67.5" cy="103" r=".57"/>
<circle cx="67.5" cy="103" r=".58"/>
<circle cx="67.5" cy="103" r=".94"/>
<circle cx="72.5" cy="109.9" r=".94"/>
<circle cx="82.5" cy="113.5" r=".58"/>
<circle cx="82.5" cy="113.5" r=".94"/>
<circle cx="92.5" cy="114.7" r=".94"/>
<circle cx="102.5" cy="115.8" r=".94"/>
<circle cx="112.5" cy="116.8" r=".58"/>
<circle cx="112.5" cy="116.8" r="1.01"/>
<circle cx="112.5" cy="116.8" r=".94"/>
<circle cx="122.5" cy="114" r=".94"/>
<circle cx="128.6" cy="108.1" r=".94"/>
<circle cx="131.2" cy="102.4" r="1.01"/>
<circle cx="131.2" cy="102.4" r=".58"/>
<circle cx="131.2" cy="102.4" r=".94"/>
<circle cx="195.6" cy="159.6" r=".71"/>
<circle cx="206.9" cy="159.6" r=".71"/>
<circle cx="185.1" cy="174.5" r=".71"/>
<circle cx="188.7" cy="164.6" r=".71"/>
<circle cx="201.2" cy="174.6" r="1.3"/>
<circle cx="201.2" cy="170.2" r=".71"/>
<circle cx="201.2" cy="179" r=".71"/>
<circle cx="213.7" cy="164.6" r=".71"/>
<circle cx="217.3" cy="174.5" r=".71"/>
<circle cx="182.8" cy="194.5" r=".71"/>
<circle cx="183.9" cy="184.6" r=".6"/>
<circle cx="183.9" cy="184.5" r=".71"/>
<circle cx="218.5" cy="184.5" r=".71"/>
<circle cx="219.6" cy="194.5" r=".71"/>
<circle cx="181.8" cy="204.4" r=".71"/>
<circle cx="184.6" cy="214.5" r=".71"/>
<circle cx="201.2" cy="204.5" r="1.3"/>
<circle cx="201.2" cy="208.9" r=".71"/>
<circle cx="201.2" cy="200.1" r=".71"/>
<circle cx="217.8" cy="214.5" r=".71"/>
<circle cx="220.6" cy="204.4" r=".71"/>
<circle cx="190.5" cy="220.6" r=".71"/>
<circle cx="196.2" cy="223.2" r=".71"/>
<circle cx="206.2" cy="223.2" r=".71"/>
<circle cx="211.9" cy="220.6" r=".71"/>
</g>
<g fill="#000" stroke="#000" stroke-width=".3">
<circle cx="213.9" cy="79.7" r=".24"/>
<circle cx="216" cy="79.7" r=".24"/>
<circle cx="213.9" cy="85.5" r=".24"/>
<circle cx="213.9" cy="81.9" r=".24"/>
<circle cx="213.9" cy="80.8" r=".24"/>
<circle cx="213.9" cy="115.2" r=".24"/>
<circle cx="213.9" cy="109.3" r=".24"/>
<circle cx="213.9" cy="112.9" r=".24"/>
<circle cx="213.9" cy="114.1" r=".24"/>
<circle cx="216" cy="115.2" r=".24"/>
<circle cx="195" cy="159.6" r=".24"/>
<circle cx="196.1" cy="159.6" r=".24"/>
<circle cx="196.2" cy="159.6" r=".24"/>
<circle cx="206.2" cy="159.6" r=".24"/>
<circle cx="206.3" cy="159.6" r=".24"/>
<circle cx="207.4" cy="159.6" r=".24"/>
<circle cx="295.4" cy="145" r=".24"/>
<circle cx="184.5" cy="174.5" r=".24"/>
<circle cx="185.1" cy="175.2" r=".24"/>
<circle cx="185.7" cy="174.5" r=".24"/>
<circle cx="188.1" cy="164.6" r=".24"/>
<circle cx="189.3" cy="164.6" r=".24"/>
<circle cx="213.1" cy="164.6" r=".24"/>
<circle cx="214.3" cy="164.6" r=".24"/>
<circle cx="216.7" cy="174.5" r=".24"/>
<circle cx="217.3" cy="175.2" r=".24"/>
<circle cx="217.9" cy="174.5" r=".24"/>
<circle cx="182.2" cy="194.6" r=".24"/>
<circle cx="183.3" cy="184.6" r=".24"/>
<circle cx="183.4" cy="194.6" r=".24"/>
<circle cx="184.4" cy="184.6" r=".24"/>
<circle cx="184.5" cy="184.6" r=".24"/>
<circle cx="217.8" cy="184.6" r=".24"/>
<circle cx="218" cy="184.6" r=".24"/>
<circle cx="218.9" cy="194.6" r=".24"/>
<circle cx="219" cy="184.6" r=".24"/>
<circle cx="220.1" cy="194.6" r=".24"/>
<circle cx="68" cy="213.4" r=".24"/>
<circle cx="68.1" cy="215.7" r=".24"/>
<circle cx="73.1" cy="215.7" r=".24"/>
<circle cx="83.1" cy="215.7" r=".24"/>
<circle cx="93.1" cy="215.7" r=".24"/>
<circle cx="103.1" cy="215.7" r=".24"/>
<circle cx="113.1" cy="215.7" r=".24"/>
<circle cx="129.1" cy="213.4" r=".24"/>
<circle cx="129.2" cy="215.7" r=".24"/>
<circle cx="131.8" cy="215.7" r=".24"/>
<circle cx="180.8" cy="204.5" r=".24"/>
<circle cx="180.8" cy="204.6" r=".24"/>
<circle cx="181.2" cy="204.6" r=".24"/>
<circle cx="182.4" cy="204.6" r=".24"/>
<circle cx="184" cy="214.6" r=".24"/>
<circle cx="185.1" cy="214.6" r=".24"/>
<circle cx="185.2" cy="214.6" r=".24"/>
<circle cx="217.2" cy="214.6" r=".24"/>
<circle cx="217.3" cy="214.6" r=".24"/>
<circle cx="218.4" cy="214.6" r=".24"/>
<circle cx="220" cy="204.6" r=".24"/>
<circle cx="221.2" cy="204.6" r=".24"/>
<circle cx="221.6" cy="204.6" r=".24"/>
<circle cx="221.6" cy="204.5" r=".24"/>
<circle cx="189.9" cy="220.7" r=".24"/>
<circle cx="191.1" cy="220.7" r=".24"/>
<circle cx="195.6" cy="223.2" r=".24"/>
<circle cx="196.8" cy="223.2" r=".24"/>
<circle cx="205.6" cy="223.2" r=".24"/>
<circle cx="206.8" cy="223.2" r=".24"/>
<circle cx="211.3" cy="220.7" r=".24"/>
<circle cx="212.5" cy="220.7" r=".24"/>
</g>
<!-- layer: Border -->
<g fill="none" stroke="#000" stroke-width=".3">
<path d="M15 .1h-15v15M20 10.1h390v276.9h-390zM65 5.1v5M115 5.1v5M165 5.1v5M215 5.1v10M265 5.1v5M315 5.1v5M365 5.1v5M405 .1h15v15M15 52.9h5M410 52.9h5"/>
<path d="M15 100.7h5M410 100.7h5M15 148.6h10M405 148.6h10M15 196.4h5M410 196.4h5M15 244.2h5M410 244.2h5M0 282.1v14.9h15M65 287v5M115 287v5M165 287v5"/>
<path d="M215 282.1v9.9M265 287v5M315 287v5M365 287v5M420 282.1v14.9h-15"/>
</g>
<!-- layer: TitleBlock -->
<path d="M230 240.1h180v46.9h-180zM230 250h180M254 240.1v9.9M288 240.1v46.9M349 240.1v46.9M288 260.1h122M349 277.1h61M359 277.1v9.9M395 277.1v9.9" fill="none" stroke="#000" stroke-width=".36"/>
<!-- layer: Hatching -->
<g fill="none" stroke="#000" stroke-width=".3">
<path d="M195.3 159.1l.5 .9M197.4 158l-1.2 1.2M202.3 157.6l-2 2M206.1 158.3l-1.6 1.6M209.3 159.6l-1.5 1.5M184.7 175.2l-.8 .8M185.6 178.8l-2.3 2.2M186.2 173.7l-.5 .5M188 167.4l-3.4 3.4M195.2 160.2l-1.1 1.1M212 161.4l-1.5 1.4M213 164.8l-.2 .2"/>
<path d="M214.2 163.6l-.2 .3M216 166.3l-1.4 1.5M216.6 174.7l-.3 .3M217.4 169.4l-1.6 1.7M218.1 173.2l-.6 .7M218.6 177.2l-1.8 1.8M182.5 194.1l.5 .9M182.6 195.2l-1 1.1M183.3 199.1l-2.3 2.2M183.7 185.2l-.9 .9M183.9 194l-.4 .4M184.4 188.9l-2.2 2.3"/>
<path d="M185 183.8l-.4 .5M218 184.6l.7 .4M218.9 194.8l-.2 .3M219.1 181.2l-1.8 1.8M219.5 185.3l-1.8 1.8M219.8 194l-.8 .7M220 189.3l-1.8 1.8M220.5 193.3l-.6 .6M220.9 197.4l-1.8 1.8M181.7 205.1l-.9 .9M182.8 204l-.3 .4M183.2 208.2l-1.7 1.6"/>
<path d="M184.2 211.6l-1.5 1.5M185.8 214.5l-1.4 1.4M187.8 217l-1.4 1.4M190.1 219.1l-1.4 1.5M217.1 214.7l-5.3 5.2M220.4 211.4l-2.5 2.5M221.4 201.4l-1.8 1.8M221.6 205.7l-2.4 2.3M192.9 220.9l-1.5 1.5M196.1 222.1l-1.6 1.6M200 222.8l-1.9 1.8M204.7 222.5l-2.3 2.3"/>
<path d="M211.2 220.5l-3.1 3.1"/>
</g>
<!-- layer: Annotations -->
<path d="M65.5 212.1v3l5 .1M132.8 212.1v3.5h-5" fill="none" stroke="#000" stroke-width=".51"/>
<g fill="none" stroke="#000" stroke-width=".3">
<path d="M120.1 99.3l2.3 .6M220.6 91.8h-2.4M70.5 214.6h5M122.8 214.6h5"/>
<circle cx="112.4" cy="97.4" r="7.9"/>
<circle cx="215" cy="91.9" r="3.2"/>
</g>
<path d="M65.5 214.6l5-.8v1.7zM127.8 213.8l5 .8-5 .9z" fill="#000" stroke="#000" stroke-width=".3"/>
<!-- layer: BOM -->
<g fill="none" stroke="#000" stroke-width=".3">
<path d="M230 10.1h180v70h-180zM230 17.7h180M245 17.7v62.4M260 17.7v62.4M305 17.7v62.4M380 17.7v62.4M230 25.4h180M230 38.8h180M230 52.2h180M107.7 62.1l2.8 11.5M123 61.3l-8.3 13.3M230 64.8h180"/>
<path d="M230 72.4h180M147.8 85.9l-12.4 4.9M63.1 104.1l-12.2 2.8M135.3 103.7l12.5 5.2"/>
<circle cx="106.3" cy="56" r="6.3"/>
<circle cx="126.3" cy="56" r="6.3"/>
<circle cx="153.6" cy="83.5" r="6.3"/>
<circle cx="44.8" cy="108.3" r="6.3"/>
<circle cx="153.6" cy="111.2" r="6.3"/>
</g>
<path d="M109.9 73.8l1.1-.3 .3 3.5zM114.2 74.2l.9 .7-2.3 2.6zM132.2 92.1l3-1.8 .4 1.1zM62.9 103.5l3.6-.2-3.3 1.4zM132.1 102.4l3.5 .8-.5 1.1z" fill="#000" stroke="#000" stroke-width=".3"/>
<!-- layer: Center Lines -->
<path d="M201.2 169.1v7.5M201.2 178.4v1.8M201.2 182v10.7M201.2 194.5v1.8M201.2 198.1v7.5" fill="none" stroke="#000" stroke-width=".3"/>
<!-- layer: Dimensions -->
<g fill="none" stroke="#000" stroke-width=".3">
<path d="M78.5 27.8l-17.4 15.2M83.1 39.4l-16.2 5.6M48.2 49l-15 11.5M52.4 45.9l-1.4 1M53.4 49.8l-2.7 2.3M58 41.6l-2.8 2.1M58.4 45.3l-2.4 2.2M58.6 47.8l-3.3 1.2M63.6 46.1l-1.7 .6M201.1 79h9.9M203.1 82.5v29.8M201.1 115.8h9.9"/>
<path d="M300 119.6h3.5M307 117.6v17.3M307 119.6h5.4M312.4 117.6v17.3M315.9 119.6h12.9M314.4 137h19.8M314.7 137.3h13M325.7 130.2v3.5M325.7 137.3v9.3M332.2 129.9v3.5M332.2 137v9.9M176.2 159.5v11.6"/>
<path d="M240.8 155.1v11.6M296 149v15.5M301 149v15.5M314.4 146.9h19.8M314.7 146.6h13M325.7 150.1v3.6M332.2 150.4v3.6M174.2 174.6h25M174.2 179h25M176.2 174.6v4.4M203.2 174.6h39.6M203.2 170.2h39.6"/>
<path d="M240.8 170.2v4.4M240.8 178.1v22.9M289 162.5h3.5M296 162.5h5M304.5 162.5h8.8M176.2 182.5v3.5M67.5 219.6v13.4M130.8 219.6v13.4M203.2 204.5h39.6M203.2 208.9h39.6M240.8 204.5v4.4M240.8 212.4v11.5"/>
<path d="M71 231h56.3"/>
</g>
<g fill="#000" stroke="#000" stroke-width=".3">
<path d="M47.9 48.6l3.1-1.7-2.4 2.6zM53 49.3l3-1.8-2.3 2.7zM54.9 43.3l.7 .9-3.2 1.7zM58.4 47.3l3.5-.6-3.1 1.7zM60.7 42.6l.7 .8-3 1.9zM63.6 46.1l3.1-1.7 .4 1.1zM203.1 79l.6 3.5h-1.2zM202.5 112.3h1.2l-.6 3.5zM303.5 119l3.5 .6-3.5 .6zM312.4 119.6l3.5-.6v1.2zM325.1 133.7h1.2l-.6 3.6zM331.6 133.4h1.2l-.6 3.6z"/>
<path d="M325.7 146.6l.6 3.5h-1.2zM332.2 146.9l.6 3.5h-1.2zM175.6 171.1h1.2l-.6 3.5zM240.8 174.6l.6 3.5h-1.2zM240.2 166.7h1.2l-.6 3.5zM292.5 161.9l3.5 .6-3.5 .6zM301 162.5l3.5-.6v1.2zM176.2 179l.6 3.5h-1.2zM240.2 201h1.2l-.6 3.5zM240.8 208.9l.6 3.5h-1.2zM67.5 231l3.5-.6v1.2zM127.3 230.4l3.5 .6-3.5 .6z"/>
</g>
<g font-size="7">
<text x="46.6" y="16.8">B (1:4)</text>
<text x="104.4" y="58.6">7</text>
<text x="124.4" y="58.5">8</text>
<text x="149.5" y="86">10</text>
<text x="222.8" y="94.3">C</text>
<text x="124.4" y="103.5">B</text>
<text x="290.9" y="106.3">C (1:1)</text>
<text x="41.1" y="110.8">11</text>
<text x="151.6" y="113.7">9</text>
<text x="187.3" y="137.8">A-A (1:5)</text>
<text x="63.2" y="211.6">A</text>
<text x="130.5" y="211.1">A</text>
<text x="289" y="270.6">Gearbox housing</text>
<text x="377.5" y="273">1</text>
<text x="289" y="278.1">with fasteners</text>
</g>
<g font-size="4.9">
<text x="309.6" y="15.6">Parts List</text>
<text x="232.7" y="23.3">Item</text>
<text x="248.6" y="22.8">Qty</text>
<text x="268.4" y="23.3">Part Number</text>
<text x="330.2" y="22.8">Description</text>
<text x="386.3" y="23.3">Material</text>
<text x="69.5" y="33.5" transform="rotate(-41 69.5 33.5)">Ø13</text>
<text x="236.1" y="30.4">7</text>
<text x="251.3" y="30.4">1</text>
<text x="261.2" y="30.4">Gearbox Housing</text>
<text x="381.3" y="30.4">Steel</text>
<text x="72" y="41.5" transform="rotate(-19 72 41.5)">Ø7.1</text>
<text x="236.1" y="43.8">8</text>
<text x="251.1" y="43.8">9</text>
<text x="261.1" y="43.8">Hex Socket Head</text>
<text x="381.3" y="43.8">Steel</text>
<text x="261.3" y="49.7">Screw (1)</text>
<text x="33.2" y="58.4" transform="rotate(-37 33.2 58.4)">Ø7.1</text>
<text x="236.1" y="57.3">9</text>
<text x="251.1" y="57.3">9</text>
<text x="261.1" y="57.3">Hex Socket Head</text>
<text x="381.3" y="57.3">Steel</text>
<text x="261.3" y="63.2">Screw</text>
<text x="234.6" y="69.8">10</text>
<text x="251.1" y="69.8">9</text>
<text x="261.1" y="69.8">Hex Nut</text>
<text x="381.3" y="69.8">Steel</text>
<text x="234.9" y="77.4">11</text>
<text x="251.1" y="77.4">9</text>
<text x="261.1" y="77.5">Hex Nut (1)</text>
<text x="381.3" y="77.5">Steel</text>
<text x="201.6" y="101.6" transform="rotate(-90 201.6 101.6)">184</text>
<text x="320.7" y="118">5.4</text>
<text x="324.1" y="145.3" transform="rotate(-90 324.1 145.3)">9.4</text>
<text x="330.7" y="144.8" transform="rotate(-90 330.7 144.8)">10</text>
<text x="239.3" y="161.8" transform="rotate(-90 239.3 161.8)">22</text>
<text x="309.3" y="160.9">5</text>
<text x="174.7" y="166.2" transform="rotate(-90 174.7 166.2)">22</text>
<text x="239.2" y="195.8" transform="rotate(-90 239.2 195.8)">149.5</text>
<text x="239.3" y="222.5" transform="rotate(-90 239.3 222.5)">22</text>
<text x="93" y="229.4">316.5</text>
<text x="231" y="248.5">MEM431</text>
<text x="289" y="248.5">Rhys Kawaguchi 11/24/2020</text>
<text x="289" y="258.6">Final Report</text>
<text x="399.1" y="285.7">1/1</text>
</g>
<g font-size="3.5">
<text x="39" y="8.8">1</text>
<text x="88.8" y="8.8">2</text>
<text x="138.8" y="8.8">3</text>
<text x="188.7" y="8.8">4</text>
<text x="238.8" y="8.8">5</text>
<text x="288.7" y="8.8">6</text>
<text x="338.8" y="8.8">7</text>
<text x="388.8" y="8.8">8</text>
<text x="16.4" y="30.2">A</text>
<text x="411.4" y="30.2">A</text>
<text x="16.2" y="78">B</text>
<text x="411.2" y="78">B</text>
<text x="16.2" y="125.9">C</text>
<text x="411.2" y="125.9">C</text>
<text x="16.2" y="173.7">D</text>
<text x="411.2" y="173.7">D</text>
<text x="16.2" y="221.6">E</text>
<text x="411.2" y="221.6">E</text>
<text x="16.2" y="269.4">F</text>
<text x="411.2" y="269.4">F</text>
<text x="39" y="290.8">1</text>
<text x="88.8" y="290.8">2</text>
<text x="138.8" y="290.8">3</text>
<text x="188.7" y="290.8">4</text>
<text x="238.8" y="290.8">5</text>
<text x="288.7" y="290.8">6</text>
<text x="338.8" y="290.8">7</text>
<text x="388.8" y="290.8">8</text>
</g>
<g font-size="2.5">
<text x="231" y="242.9">Dept.</text>
<text x="255" y="242.9">Technical reference</text>
<text x="289" y="242.9">Created by</text>
<text x="350" y="242.9">Approved by</text>
<text x="289" y="252.8">Document type</text>
<text x="350" y="252.8">Document status</text>
<text x="289" y="262.9">Title</text>
<text x="350" y="262.9">DWG No.</text>
<text x="350" y="279.9">Rev.</text>
<text x="360" y="279.9">Date of issue</text>
<text x="396" y="279.9">Sheet</text>
</g>
</svg>
